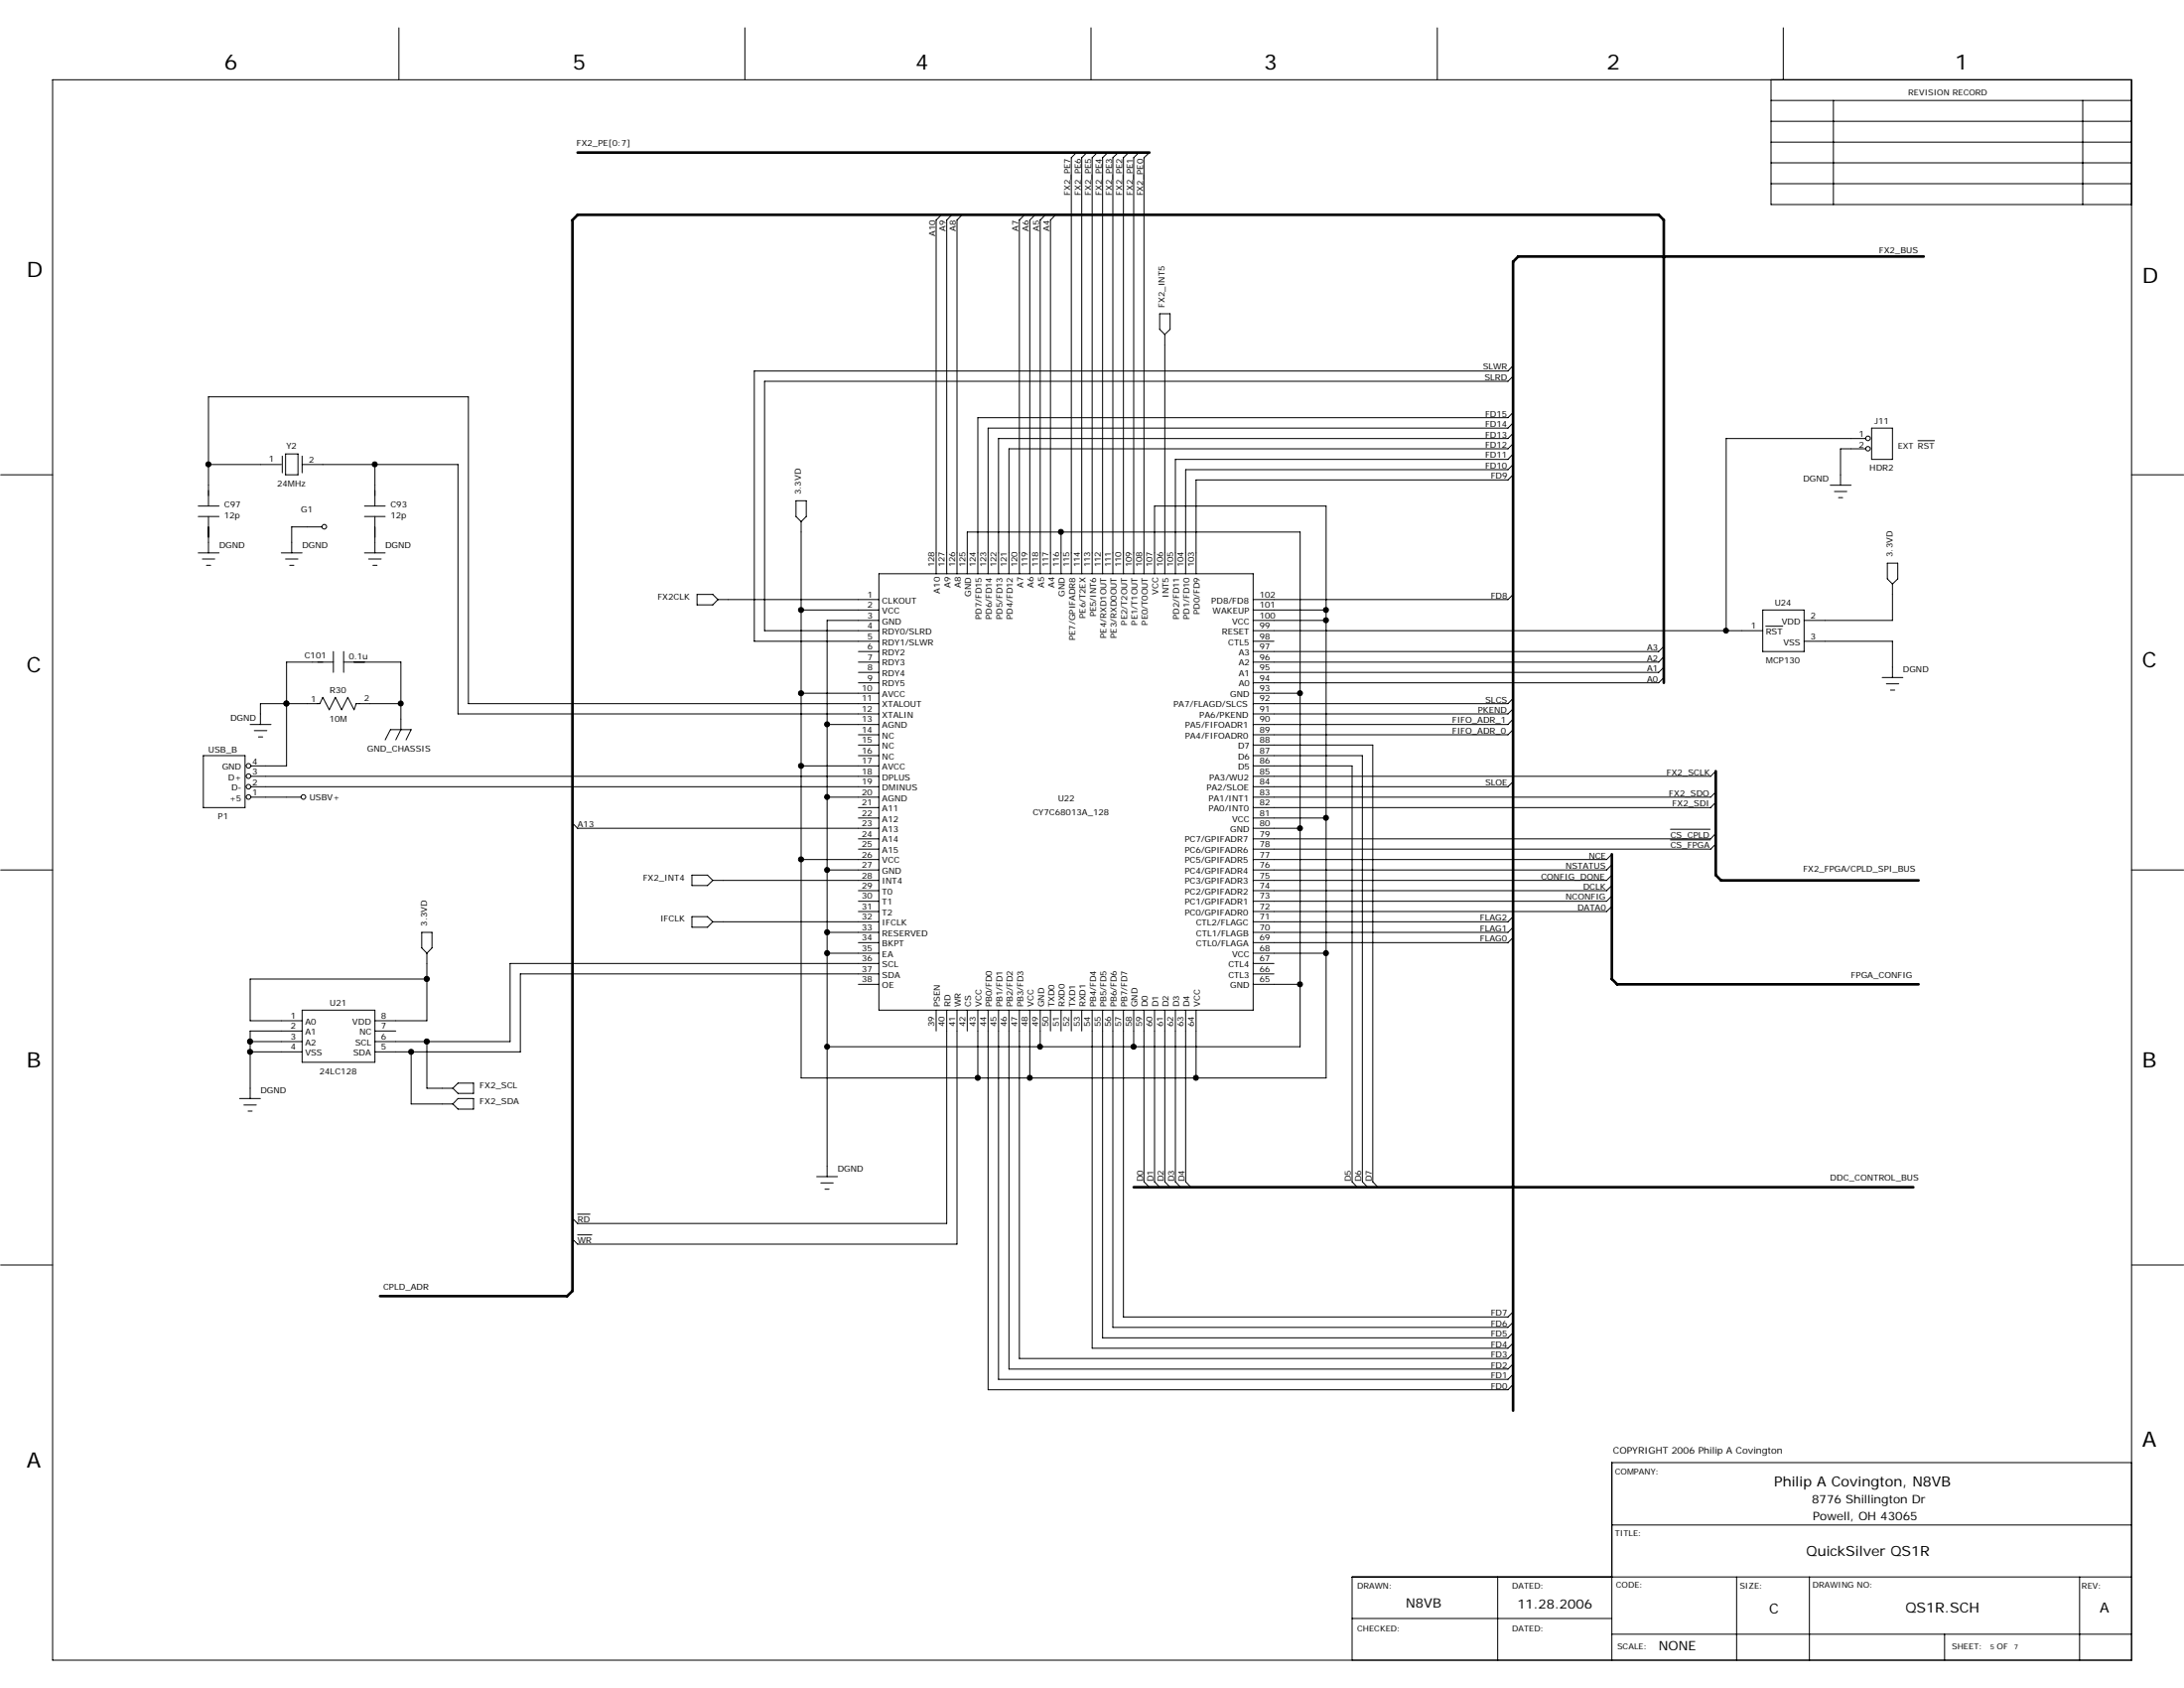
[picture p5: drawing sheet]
<svg xmlns="http://www.w3.org/2000/svg" width="279mm" height="216mm" viewBox="0 0 279 216" stroke-linecap="round" stroke-linejoin="round" font-family="sans-serif">
<g fill="none" stroke="#000" stroke-width=".13">
<path d="M6.7 10.2h266v202.1h-266zM51 3.6v6.6M95.3 3.6v6.6M137.7 19.5l-.6 .7v53.2M139 19.5l-.6 .7v53.2M139.6 3.6v6.6M140.4 19.5l-.7 .7v53.2M141.7 19.5l-.6 .7v53.2M143 19.5l-.6 .7v53.2M144.4 19.5l-.7 .7v53.2M145.7 19.5l-.7 .7v53.2M147 19.5l-.7 .7v53.2"/>
<path d="M183.9 3.6v6.6M226.6 10.2v16h46.1M226.6 15.5h46.1M226.6 12.8h46.1M226.6 18.2h46.1M228.1 3.6v6.6M234.5 12.8v13.4M266.4 12.8v13.4M120.4 27.5l-.6 .7v45.2M121.8 27.5l-.7 .7v45.2M123.1 27.5l-.7 .7v45.2M131.1 27.5l-.7 .7v45.2"/>
<path d="M132.4 27.5l-.7 .7v45.2M133.7 27.5l-.6 .7v45.2M135 27.5l-.6 .7v45.2M226.6 23.5h46.1M226.6 20.8h46.1M26.7 59.4h9.3M36.1 58.3v2.2M36.5 58.1h1.6v2.6h-1.6zM38.7 59.4h19.9v31.9h53.8M38.7 58.3v2.2M48 59.4v5.3M148.4 40.1h1.3v2l-.7 .7-.6-.7z"/>
<path d="M149 42.8v30.6M193.6 48.1l-.7 .7h-95.1v31.9h14.6M193.6 46.8l-.7 .7h-96.4v34.5h15.9M193.6 59.4l-.7 .7h-41.2v13.3M193.6 58.1l-.7 .7h-42.5v14.6M193.6 56.7l-.7 .7h-63.8v16M193.6 55.4l-.7 .7h-65.2v17.3M193.6 54.1l-.7 .7h-66.5v18.6M193.6 52.7l-.7 .7h-67.8v20M238.7 56.1h-17.9v24.6M238.7 57.4h-3.2v4.7M239.4 54.8h2.7v4h-2.7z"/>
<path d="M245.4 56.4h2.1M.1 60.7h6.6M25.4 64.7h2.6M25.4 66.1h2.6M25.4 70.7h2.6M25.9 71.5h1.6M26.4 72.3h.5M26.7 64.7v-13.9h33.2v39.2h52.5M26.7 66.1v4.6M36 70.7h2.7M36.5 71.5h1.6M37.1 72.3h.5"/>
<path d="M41.2 67.4h-3.9v3.3M46.6 64.7h2.7M46.6 66.1h2.7M46.6 70.7h2.7M47.2 71.5h1.6M47.7 72.3h.5M48 66.1v4.6M89.2 76h2l.6 .7-.6 .7h-2zM91.8 76.7h20.6M101.8 64.1h1.3v2l-.6 .6-.7-.6zM102.5 78h9.9M102.5 66.7v71.2h67.2v-73.2h-22v8.7"/>
<path d="M112.4 73.4h47.9v55.8h-47.9zM112.4 79.4h-6.6v71.1M123.7 73.4v-5.3h42.6v65.8h-60.5M135.7 68.1v5.3M160.3 78h9.4M160.3 79.4h9.4M193.6 76l-.7 .7h-32.6M193.6 60.7l-.7 .7h-39.9v12M225.5 78h5.3v5.3h-5.3zM234.1 62.1h2.7M234.7 62.9h1.6M235.2 63.6h.5"/>
<path d="M241.4 72h1.4v2l-.7 .7-.7-.7zM242.1 74.7v4.7h-11.3M272.7 60.7h6.7M26 96.6h5.3v6.7h-5.3zM32 92.7h2.7M32.1 99.3h80.3M32.5 93.5h1.6M33.1 94.3h.5M36.7 90h.1M42.7 84.7h-6v13.3h-4.6M42.7 83.3v2.7M44 84.7h7.3v8.6l-.7 1.3"/>
<path d="M44 83.3v2.7M49.3 94.6l.7-1.3h2.6l-.7 1.3M51.3 90h-5.7l-.3 .8-.8-1.6-.8 1.6-.8-1.6-.8 1.6-.8-1.6-.4 .8h-7.6v2.7M102.5 88.7h9.9M102.5 98h9.9M105.8 92.7h6.6M109.8 83.3h2.6M109.8 84.7h2.6M109.8 86h2.6M109.8 87.3h2.6M109.8 94h2.6M109.8 95.3h2.6"/>
<path d="M109.8 96.6h2.6M160.3 98h12.7v53.2l.6 .6M160.3 80.7h65.2M160.3 82h2.7M160.3 88.7h6M160.3 95.3h15.3v55.9l.7 .6M160.3 96.6h14v54.6l.7 .6M193.6 89.3l-.7 .7h-32.6M193.6 90.7l-.7 .6h-32.6M193.6 92l-.7 .7h-32.6M193.6 93.3l-.7 .7h-32.6M193.6 100l-.7 .6h-32.6"/>
<path d="M212.9 82.7l-.7 .6h-51.9M212.9 84l-.7 .7h-51.9M212.9 85.3l-.7 .7h-51.9M212.9 86.7l-.7 .6h-51.9M219.5 98.6l-.7 .7h-58.5M225.9 80.1h2.2M230.8 82h11.3v4.7M240.8 86.7h2.6M241.3 87.5h1.6M241.9 88.3h.5M.1 111.3h6.6M32.1 100.6h80.3"/>
<path d="M32.1 102h6.4M54 119.3h1.3v1.9l-.7 .7-.6-.7zM73.2 105.3l.7 .6h38.5M88.5 117.2h2l.7 .7-.7 .7h-2zM88.5 111.9h2l.7 .7-.7 .7h-2zM91.2 112.6h21.2M91.2 117.9h21.2M102.5 109.9h9.9M105.8 111.3h6.6M105.8 102h6.6M105.8 119.3h6.6M109.8 103.3h2.6"/>
<path d="M109.8 104.6h2.6M109.8 107.3h2.6M109.8 108.6h2.6M109.8 113.9h2.6M109.8 115.3h2.6M109.8 116.6h2.6M160.3 104.6h9.4M160.3 105.9h6M193.6 117.2l-.7 .7h-32.6M193.6 118.6l-.7 .7h-32.6M193.6 119.9l-.7 .7h-32.6M206.2 110.6l-.7 .7h-45.2"/>
<path d="M206.2 109.3l-.7 .6h-45.2M206.2 111.9l-.7 .7h-45.2M206.2 113.3l-.7 .6h-45.2M206.2 114.6l-.7 .7h-45.2M206.2 115.9l-.7 .7h-45.2M213.7 106.1h5.1M213.7 107.4h5.1M219.5 101.3l-.7 .7h-58.5M219.5 102.6l-.7 .7h-58.5M219.5 106.6l-.7 .7h-58.5M219.5 107.9l-.7 .7h-58.5M272.7 111.3h6.7"/>
<path d="M32 133.2h6.7M32 134.5h6.7M38.7 129.2h9.3v6.7h-9.3zM38.7 131.9h-6.7v8.6M48 131.9h2.6M52.6 134.5v6.7h5.3M54.6 125.2h-22.6v5.4h6.7M54.6 121.9v8.7h-6.6M54.6 133.2v6h3.3M57.9 139.2l.7-.7h2v1.3h-2zM105.8 121.9h6.6M109.8 120.6h2.6"/>
<path d="M109.8 125.9h2.6M112.4 123.2h-47.1v10h-17.3M112.4 124.6h-45.8v9.9h-18.6M119.8 129.2v2.7M121.1 129.2v27.3h-47.2l-.7-.7M122.4 129.2v29.9h-48.5l-.7-.6M123.7 129.2v2.7M125.1 129.2v8.7M126.4 129.2v48.6h66.5l.7-.7M127.7 129.2v47.2h65.2l.7-.6M129.1 129.2v45.9h63.8l.7-.6M130.4 129.2v44.6h62.5l.7-.7"/>
<path d="M131.7 129.2v8.7M133.1 129.2v4.7M134.4 129.2v2.7M135.7 129.2v2.7M137.1 129.2v2.7M138.4 129.2v2.7M139.7 129.2v43.2h53.2l.7-.6M141.1 129.2v41.9h51.8l.7-.6M142.4 129.2v40.6h50.5l.7-.7M143.7 129.2v39.2h49.2l.7-.6M145 129.2v4.7M146.3 129.2v22l.7 .6"/>
<path d="M147.7 129.2v22l.7 .6M149 129.2v22l.7 .6M150.4 129.2v22l.6 .6M151.7 129.2v22l.7 .6M153 129.2v8.7M160.3 121.9h9.4M160.3 123.2h2.7M160.3 124.6h2.7M160.3 125.9h6M30.6 140.5h2.7M31.2 141.3h1.6M31.7 142.1h.6"/>
<path d="M58.6 140.5h2v1.4h-2l-.7-.7zM73.9 155.3h1.6M73.9 157.9h1.8M104.5 150.5h2.6M105 151.3h1.6M105.5 152.1h.6M.1 161.8h6.6M272.7 161.8h6.7M206.2 195.1h66.5M272.7 187.1h-66.5v25.2M173 207h33.2M191.6 201.7v10.6"/>
<path d="M206.2 209h66.5M222.2 201.7v10.6M231.5 201.7v10.6M248.8 209v3.3M266 201.7v10.6M272.7 201.7h-99.7v10.6"/>
<circle cx="239" cy="56.1" r=".3"/>
<circle cx="239" cy="57.4" r=".29"/>
<circle cx="41.5" cy="67.4" r=".3"/>
<circle cx="31.8" cy="98" r=".3"/>
<circle cx="31.8" cy="99.3" r=".3"/>
<circle cx="31.8" cy="100.6" r=".3"/>
<circle cx="31.8" cy="101.9" r=".3"/>
<circle cx="38.8" cy="101.9" r=".3"/>
</g>
<g fill="#000" stroke="#000" stroke-width=".13">
<circle cx="26.7" cy="59.4" r=".33"/>
<circle cx="47.9" cy="59.4" r=".32"/>
<circle cx="102.5" cy="78" r=".33"/>
<circle cx="135.7" cy="68" r=".32"/>
<circle cx="169.6" cy="79.3" r=".32"/>
<circle cx="169.6" cy="78" r=".32"/>
<circle cx="36.6" cy="90" r=".32"/>
<circle cx="51.3" cy="90" r=".32"/>
<circle cx="102.5" cy="88.7" r=".33"/>
<circle cx="102.5" cy="98" r=".33"/>
<circle cx="105.8" cy="92.6" r=".32"/>
<circle cx="166.3" cy="88.7" r=".32"/>
<circle cx="220.8" cy="80.7" r=".32"/>
<circle cx="102.5" cy="109.9" r=".33"/>
<circle cx="105.8" cy="119.2" r=".32"/>
<circle cx="105.8" cy="111.3" r=".32"/>
<circle cx="105.8" cy="101.9" r=".32"/>
<circle cx="166.3" cy="105.9" r=".32"/>
<circle cx="169.6" cy="104.6" r=".32"/>
<circle cx="32" cy="133.2" r=".33"/>
<circle cx="32" cy="134.5" r=".33"/>
<circle cx="52.6" cy="134.5" r=".32"/>
<circle cx="54.6" cy="133.2" r=".33"/>
<circle cx="54.6" cy="125.2" r=".33"/>
<circle cx="105.8" cy="121.9" r=".32"/>
<circle cx="105.8" cy="133.9" r=".32"/>
<circle cx="125.1" cy="137.9" r=".33"/>
<circle cx="131.7" cy="137.9" r=".32"/>
<circle cx="133.1" cy="133.9" r=".32"/>
<circle cx="145" cy="133.9" r=".33"/>
<circle cx="153" cy="137.9" r=".32"/>
<circle cx="166.3" cy="125.9" r=".32"/>
<circle cx="169.6" cy="121.9" r=".32"/>
</g>
<path d="M73.9 19.5h73.1M246.1 32.8h-51.9l-.6 .7v146.9M212.9 87.3v-59.1l-.7-.7h-138.3l-.7 .7v136.9l-.6 .7h-24M219.5 98.6v13.3l.7 .7h25.2M206.2 109.3v15.9l.7 .7h38.5M145 151.8h99.8" fill="none" stroke="#000" stroke-width=".34"/>
<g font-size="2.7">
<text x="28.7" y="8.9">6</text>
<text x="73.2" y="8.9">5</text>
<text x="117.1" y="8.9">4</text>
<text x="161.7" y="8.9">3</text>
<text x="205.5" y="8.9">2</text>
<text x="250.1" y="8.9">1</text>
<text x="3.4" y="35.5">D</text>
<text x="274" y="36.2">D</text>
<text x="3.4" y="86">C</text>
<text x="274" y="85.3">C</text>
<text x="3.4" y="136.5">B</text>
<text x="274" y="136.5">B</text>
<text x="274" y="185.1">A</text>
<text x="3.4" y="187.7">A</text>
</g>
<g font-size="1.8">
<text x="227" y="190.1">Philip A Covington, N8VB</text>
<text x="231.1" y="199.1">QuickSilver QS1R</text>
<text x="226.3" y="206.4">C</text>
<text x="243.8" y="206.2">QS1R.SCH</text>
<text x="268.6" y="206.2">A</text>
</g>
<g font-size="1.7">
<text x="179.9" y="205.6">N8VB</text>
<text x="194.1" y="205.8">11.28.2006</text>
<text x="212.2" y="211.1">NONE</text>
</g>
<g font-size="1.5">
<text x="231.8" y="192.3">8776 Shillington Dr</text>
<text x="231.9" y="194.4">Powell, OH 43065</text>
</g>
<text font-size="1.2" x="206.4" y="185.9">COPYRIGHT 2006 Philip A Covington</text>
<g font-size="1.1">
<text x="73.8" y="18.7">FX2_PE[0:7]</text>
<text x="120.9" y="29.6" transform="rotate(-90 120.9 29.6)">A9</text>
<text x="122.3" y="29.6" transform="rotate(-90 122.3 29.6)">A8</text>
<text x="130.3" y="29.6" transform="rotate(-90 130.3 29.6)">A7</text>
<text x="131.6" y="29.6" transform="rotate(-90 131.6 29.6)">A6</text>
<text x="132.9" y="29.6" transform="rotate(-90 132.9 29.6)">A5</text>
<text x="134.3" y="29.6" transform="rotate(-90 134.3 29.6)">A4</text>
<text x="136.9" y="25" transform="rotate(-90 136.9 25)">FX2_PE7</text>
<text x="138.3" y="25" transform="rotate(-90 138.3 25)">FX2_PE6</text>
<text x="139.6" y="25" transform="rotate(-90 139.6 25)">FX2_PE5</text>
<text x="140.9" y="25" transform="rotate(-90 140.9 25)">FX2_PE4</text>
<text x="142.2" y="25" transform="rotate(-90 142.2 25)">FX2_PE3</text>
<text x="143.6" y="25" transform="rotate(-90 143.6 25)">FX2_PE2</text>
<text x="144.9" y="25" transform="rotate(-90 144.9 25)">FX2_PE1</text>
<text x="146.2" y="25.1" transform="rotate(-90 146.2 25.1)">FX2_PE0</text>
<text x="119.6" y="30.3" transform="rotate(-90 119.6 30.3)">A10</text>
<text x="240.4" y="32.4">FX2_BUS</text>
<text x="149" y="39.3" transform="rotate(-90 149 39.3)">FX2_INT5</text>
<text x="189.7" y="47.3">SLWR</text>
<text x="189.9" y="48.6">SLRD</text>
<text x="190" y="53.3">FD15</text>
<text x="34.4" y="59.1">1</text>
<text x="36.6" y="57.4">Y2</text>
<text x="39.5" y="59.1">2</text>
<text x="190" y="59.9">FD10</text>
<text x="190" y="58.6">FD11</text>
<text x="190" y="57.3">FD12</text>
<text x="190" y="56">FD13</text>
<text x="190" y="54.6">FD14</text>
<text x="237.8" y="55.9">1</text>
<text x="237.8" y="57.2">2</text>
<text x="239.8" y="54.2">J11</text>
<text x="28.7" y="64.9">C97</text>
<text x="35.5" y="62.2">24MHz</text>
<text x="38.5" y="65.5">G1</text>
<text x="50" y="64.9">C93</text>
<text x="102.5" y="63.3" transform="rotate(-90 102.5 63.3)">3.3VD</text>
<text x="190.7" y="61.3">FD9</text>
<text x="230.7" y="61.6">DGND</text>
<text x="239.2" y="60.2">HDR2</text>
<text x="28" y="70.1">DGND</text>
<text x="28.7" y="66.3">12p</text>
<text x="38.7" y="70.1">DGND</text>
<text x="49.3" y="70.1">DGND</text>
<text x="50" y="66.3">12p</text>
<text x="242.1" y="71.2" transform="rotate(-90 242.1 71.2)">3.3VD</text>
<text x="84.1" y="76.7">FX2CLK</text>
<text x="111" y="76.4">1</text>
<text x="111" y="77.7">2</text>
<text x="112.9" y="77.2">CLKOUT</text>
<text x="119.5" y="72.6" transform="rotate(-90 119.5 72.6)">128</text>
<text x="120.2" y="75.9" transform="rotate(-90 120.2 75.9)">A10</text>
<text x="120.8" y="72.6" transform="rotate(-90 120.8 72.6)">127</text>
<text x="121.6" y="75.2" transform="rotate(-90 121.6 75.2)">A9</text>
<text x="122.2" y="72.6" transform="rotate(-90 122.2 72.6)">126</text>
<text x="122.9" y="75.2" transform="rotate(-90 122.9 75.2)">A8</text>
<text x="123.5" y="72.6" transform="rotate(-90 123.5 72.6)">125</text>
<text x="124.2" y="76.3" transform="rotate(-90 124.2 76.3)">GND</text>
<text x="124.8" y="72.6" transform="rotate(-90 124.8 72.6)">124</text>
<text x="126.2" y="72.6" transform="rotate(-90 126.2 72.6)">123</text>
<text x="127.5" y="72.6" transform="rotate(-90 127.5 72.6)">122</text>
<text x="128.8" y="72.6" transform="rotate(-90 128.8 72.6)">121</text>
<text x="130.2" y="72.6" transform="rotate(-90 130.2 72.6)">120</text>
<text x="130.9" y="75.2" transform="rotate(-90 130.9 75.2)">A7</text>
<text x="131.5" y="72.6" transform="rotate(-90 131.5 72.6)">119</text>
<text x="132.2" y="75.2" transform="rotate(-90 132.2 75.2)">A6</text>
<text x="132.8" y="72.6" transform="rotate(-90 132.8 72.6)">118</text>
<text x="133.6" y="75.2" transform="rotate(-90 133.6 75.2)">A5</text>
<text x="134.1" y="72.6" transform="rotate(-90 134.1 72.6)">117</text>
<text x="134.9" y="75.2" transform="rotate(-90 134.9 75.2)">A4</text>
<text x="135.5" y="72.6" transform="rotate(-90 135.5 72.6)">116</text>
<text x="136.2" y="76.3" transform="rotate(-90 136.2 76.3)">GND</text>
<text x="136.8" y="72.6" transform="rotate(-90 136.8 72.6)">115</text>
<text x="138.1" y="72.6" transform="rotate(-90 138.1 72.6)">114</text>
<text x="139.4" y="72.6" transform="rotate(-90 139.4 72.6)">113</text>
<text x="140.8" y="72.6" transform="rotate(-90 140.8 72.6)">112</text>
<text x="142.1" y="72.6" transform="rotate(-90 142.1 72.6)">111</text>
<text x="143.4" y="72.6" transform="rotate(-90 143.4 72.6)">110</text>
<text x="144.8" y="72.6" transform="rotate(-90 144.8 72.6)">109</text>
<text x="146.1" y="72.6" transform="rotate(-90 146.1 72.6)">108</text>
<text x="147.4" y="72.6" transform="rotate(-90 147.4 72.6)">107</text>
<text x="148.2" y="76.1" transform="rotate(-90 148.2 76.1)">VCC</text>
<text x="148.8" y="72.6" transform="rotate(-90 148.8 72.6)">106</text>
<text x="149.5" y="76.4" transform="rotate(-90 149.5 76.4)">INT5</text>
<text x="150.1" y="72.6" transform="rotate(-90 150.1 72.6)">105</text>
<text x="151.4" y="72.6" transform="rotate(-90 151.4 72.6)">104</text>
<text x="152.8" y="72.6" transform="rotate(-90 152.8 72.6)">103</text>
<text x="155" y="77.2">PD8/FD8</text>
<text x="161.1" y="76.4">102</text>
<text x="161.1" y="77.7">101</text>
<text x="190.7" y="76.6">FD8</text>
<text x="227" y="77.5">U24</text>
<text x="111" y="79.1">3</text>
<text x="111" y="80.4">4</text>
<text x="111" y="81.7">5</text>
<text x="111" y="83.1">6</text>
<text x="112.9" y="78.5">VCC</text>
<text x="112.9" y="79.8">GND</text>
<text x="112.9" y="81.2">RDY0/SLRD</text>
<text x="112.9" y="82.5">RDY1/SLWR</text>
<text x="112.9" y="83.8">RDY2</text>
<text x="125.6" y="79.3" transform="rotate(-90 125.6 79.3)">PD7/FD15</text>
<text x="126.9" y="79.3" transform="rotate(-90 126.9 79.3)">PD6/FD14</text>
<text x="128.2" y="79.3" transform="rotate(-90 128.2 79.3)">PD5/FD13</text>
<text x="129.6" y="79.3" transform="rotate(-90 129.6 79.3)">PD4/FD12</text>
<text x="137.5" y="81.9" transform="rotate(-90 137.5 81.9)">PE7/GPIFADR8</text>
<text x="138.9" y="79.1" transform="rotate(-90 138.9 79.1)">PE6/T2EX</text>
<text x="140.2" y="78.9" transform="rotate(-90 140.2 78.9)">PE5/INT6</text>
<text x="141.5" y="81.6" transform="rotate(-90 141.5 81.6)">PE4/RXD1OUT</text>
<text x="142.9" y="81.6" transform="rotate(-90 142.9 81.6)">PE3/RXD0OUT</text>
<text x="144.2" y="80" transform="rotate(-90 144.2 80)">PE2/T2OUT</text>
<text x="145.5" y="80" transform="rotate(-90 145.5 80)">PE1/T1OUT</text>
<text x="146.8" y="80" transform="rotate(-90 146.8 80)">PE0/T0OUT</text>
<text x="150.8" y="79.3" transform="rotate(-90 150.8 79.3)">PD2/FD11</text>
<text x="152.2" y="79.3" transform="rotate(-90 152.2 79.3)">PD1/FD10</text>
<text x="153.5" y="78.6" transform="rotate(-90 153.5 78.6)">PD0/FD9</text>
<text x="155.2" y="78.5">WAKEUP</text>
<text x="156.3" y="81.2">RESET</text>
<text x="157.1" y="82.5">CTL5</text>
<text x="157.6" y="79.8">VCC</text>
<text x="158.5" y="83.8">A3</text>
<text x="161.1" y="79.1">100</text>
<text x="161.1" y="80.4">99</text>
<text x="161.1" y="81.7">98</text>
<text x="161.1" y="83.1">97</text>
<text x="210.7" y="83.2">A3</text>
<text x="224" y="80.4">1</text>
<text x="225.9" y="81.2">RST</text>
<text x="227.9" y="79.8">VDD</text>
<text x="228.1" y="82.5">VSS</text>
<text x="231.6" y="79.1">2</text>
<text x="231.6" y="81.7">3</text>
<text x="38.9" y="84.2">C101</text>
<text x="39.8" y="89.8">1</text>
<text x="42.2" y="88.7">R30</text>
<text x="44.6" y="84.3">0.1u</text>
<text x="46.6" y="89.7">2</text>
<text x="110.2" y="88.4">10</text>
<text x="110.2" y="89.7">11</text>
<text x="111" y="84.4">7</text>
<text x="111" y="85.7">8</text>
<text x="111" y="87.1">9</text>
<text x="112.9" y="85.1">RDY3</text>
<text x="112.9" y="86.5">RDY4</text>
<text x="112.9" y="87.8">RDY5</text>
<text x="112.9" y="89.1">AVCC</text>
<text x="157.4" y="89.1">GND</text>
<text x="158.5" y="85.1">A2</text>
<text x="158.5" y="86.5">A1</text>
<text x="158.5" y="87.8">A0</text>
<text x="161.1" y="84.4">96</text>
<text x="161.1" y="85.7">95</text>
<text x="161.1" y="87.1">94</text>
<text x="161.1" y="88.4">93</text>
<text x="161.1" y="89.7">92</text>
<text x="190" y="89.9">SLCS</text>
<text x="210.7" y="87.2">A0</text>
<text x="210.7" y="85.9">A1</text>
<text x="210.7" y="84.5">A2</text>
<text x="225.9" y="84.9">MCP130</text>
<text x="243.4" y="86">DGND</text>
<text x="29.5" y="92.2">DGND</text>
<text x="42.1" y="92.3">10M</text>
<text x="110.2" y="91.1">12</text>
<text x="110.2" y="92.4">13</text>
<text x="110.2" y="93.7">14</text>
<text x="110.2" y="95">15</text>
<text x="112.9" y="90.5">XTALOUT</text>
<text x="112.9" y="91.8">XTALIN</text>
<text x="112.9" y="93.1">AGND</text>
<text x="112.9" y="94.5">NC</text>
<text x="112.9" y="95.8">NC</text>
<text x="150.1" y="90.5">PA7/FLAGD/SLCS</text>
<text x="151.6" y="93.1">PA5/FIFOADR1</text>
<text x="151.6" y="94.5">PA4/FIFOADR0</text>
<text x="153.5" y="91.8">PA6/PKEND</text>
<text x="158.4" y="95.8">D7</text>
<text x="161.1" y="91.1">91</text>
<text x="161.1" y="92.4">90</text>
<text x="161.1" y="93.7">89</text>
<text x="161.1" y="95">88</text>
<text x="185.8" y="93.9">FIFO_ADR_0</text>
<text x="185.8" y="92.5">FIFO_ADR_1</text>
<text x="189.1" y="91.2">PKEND</text>
<text x="26.6" y="96.2">USB_B</text>
<text x="28.4" y="98.4">GND</text>
<text x="29.2" y="99.8">D+</text>
<text x="29.6" y="101.1">D-</text>
<text x="32.3" y="101.8">1</text>
<text x="32.3" y="100.4">2</text>
<text x="32.3" y="99.1">3</text>
<text x="32.3" y="97.8">4</text>
<text x="47" y="96.1">GND_CHASSIS</text>
<text x="110.2" y="96.4">16</text>
<text x="110.2" y="97.7">17</text>
<text x="110.2" y="99">18</text>
<text x="110.2" y="100.4">19</text>
<text x="110.2" y="101.7">20</text>
<text x="112.9" y="97.1">NC</text>
<text x="112.9" y="98.4">AVCC</text>
<text x="112.9" y="99.8">DPLUS</text>
<text x="112.9" y="101.1">DMINUS</text>
<text x="154.3" y="101.1">PA2/SLOE</text>
<text x="154.7" y="99.8">PA3/WU2</text>
<text x="158.4" y="97.1">D6</text>
<text x="158.4" y="98.4">D5</text>
<text x="161.1" y="96.4">87</text>
<text x="161.1" y="97.7">86</text>
<text x="161.1" y="99">85</text>
<text x="161.1" y="100.4">84</text>
<text x="161.1" y="101.7">83</text>
<text x="190" y="100.5">SLOE</text>
<text x="213.2" y="99.2">FX2_SCLK</text>
<text x="213.5" y="101.8">FX2_SDO</text>
<text x="27.9" y="104.8">P1</text>
<text x="29.3" y="102.4">+5</text>
<text x="39.6" y="102.4">USBV+</text>
<text x="73.9" y="105.8">A13</text>
<text x="110.2" y="103">21</text>
<text x="110.2" y="104.4">22</text>
<text x="110.2" y="105.7">23</text>
<text x="110.2" y="107">24</text>
<text x="112.9" y="102.4">AGND</text>
<text x="112.9" y="103.8">A11</text>
<text x="112.9" y="105.1">A12</text>
<text x="112.9" y="106.4">A13</text>
<text x="112.9" y="107.7">A14</text>
<text x="132.1" y="104.3">CY7C68013A_128</text>
<text x="135.3" y="102.5">U22</text>
<text x="151.6" y="107.7">PC7/GPIFADR7</text>
<text x="154.6" y="102.4">PA1/INT1</text>
<text x="154.6" y="103.8">PA0/INT0</text>
<text x="157.4" y="106.4">GND</text>
<text x="157.6" y="105.1">VCC</text>
<text x="161.1" y="103">82</text>
<text x="161.1" y="104.4">81</text>
<text x="161.1" y="105.7">80</text>
<text x="161.1" y="107">79</text>
<text x="213.7" y="107.1">CS_CPLD</text>
<text x="214" y="103.1">FX2_SDI</text>
<text x="82.3" y="112.6">FX2_INT4</text>
<text x="110.2" y="108.3">25</text>
<text x="110.2" y="109.7">26</text>
<text x="110.2" y="111">27</text>
<text x="110.2" y="112.4">28</text>
<text x="110.2" y="113.7">29</text>
<text x="112.9" y="109.1">A15</text>
<text x="112.9" y="110.4">VCC</text>
<text x="112.9" y="111.8">GND</text>
<text x="112.9" y="113.1">INT4</text>
<text x="151.6" y="109.1">PC6/GPIFADR6</text>
<text x="151.6" y="110.4">PC5/GPIFADR5</text>
<text x="151.6" y="111.8">PC4/GPIFADR4</text>
<text x="151.6" y="113.1">PC3/GPIFADR3</text>
<text x="161.1" y="108.3">78</text>
<text x="161.1" y="109.7">77</text>
<text x="161.1" y="111">76</text>
<text x="161.1" y="112.4">75</text>
<text x="161.1" y="113.7">74</text>
<text x="197.1" y="112.5">CONFIG_DONE</text>
<text x="200.3" y="111.1">NSTATUS</text>
<text x="202.5" y="113.8">DCLK</text>
<text x="203.2" y="109.8">NCE</text>
<text x="213.7" y="108.5">CS_FPGA</text>
<text x="230.7" y="111.5">FX2_FPGA/CPLD_SPI_BUS</text>
<text x="54.6" y="118.4" transform="rotate(-90 54.6 118.4)">3.3VD</text>
<text x="84.5" y="117.9">IFCLK</text>
<text x="110.2" y="115">30</text>
<text x="110.2" y="116.3">31</text>
<text x="110.2" y="117.6">32</text>
<text x="110.2" y="119">33</text>
<text x="112.9" y="114.4">T0</text>
<text x="112.9" y="115.7">T1</text>
<text x="112.9" y="117.1">T2</text>
<text x="112.9" y="118.4">IFCLK</text>
<text x="112.9" y="119.7">RESERVED</text>
<text x="151.6" y="114.4">PC2/GPIFADR2</text>
<text x="151.6" y="115.7">PC1/GPIFADR1</text>
<text x="151.6" y="117.1">PC0/GPIFADR0</text>
<text x="153" y="118.4">CTL2/FLAGC</text>
<text x="153" y="119.7">CTL1/FLAGB</text>
<text x="161.1" y="115">73</text>
<text x="161.1" y="116.3">72</text>
<text x="161.1" y="117.6">71</text>
<text x="161.1" y="119">70</text>
<text x="189.3" y="119.1">FLAG1</text>
<text x="189.3" y="117.8">FLAG2</text>
<text x="200.3" y="115.1">NCONFIG</text>
<text x="201.8" y="116.5">DATA0</text>
<text x="110.2" y="120.3">34</text>
<text x="110.2" y="121.6">35</text>
<text x="110.2" y="123">36</text>
<text x="110.2" y="124.3">37</text>
<text x="110.2" y="125.6">38</text>
<text x="112.9" y="121.1">BKPT</text>
<text x="112.9" y="122.4">EA</text>
<text x="112.9" y="123.7">SCL</text>
<text x="112.9" y="125.1">SDA</text>
<text x="153" y="121.1">CTL0/FLAGA</text>
<text x="157.1" y="123.7">CTL4</text>
<text x="157.1" y="125.1">CTL3</text>
<text x="157.6" y="122.4">VCC</text>
<text x="161.1" y="120.3">69</text>
<text x="161.1" y="121.6">68</text>
<text x="161.1" y="123">67</text>
<text x="161.1" y="124.3">66</text>
<text x="161.1" y="125.6">65</text>
<text x="189.3" y="120.4">FLAG0</text>
<text x="236.8" y="125.1">FPGA_CONFIG</text>
<text x="37.2" y="130.3">1</text>
<text x="37.2" y="131.6">2</text>
<text x="39" y="131">A0</text>
<text x="42.2" y="128.7">U21</text>
<text x="45.1" y="131">VDD</text>
<text x="48.8" y="130.3">8</text>
<text x="48.8" y="131.6">7</text>
<text x="112.9" y="126.4">OE</text>
<text x="119.5" y="131.4" transform="rotate(-90 119.5 131.4)">39</text>
<text x="120.2" y="128.8" transform="rotate(-90 120.2 128.8)">PSEN</text>
<text x="120.8" y="131.4" transform="rotate(-90 120.8 131.4)">40</text>
<text x="121.6" y="128.8" transform="rotate(-90 121.6 128.8)">RD</text>
<text x="122.2" y="131.4" transform="rotate(-90 122.2 131.4)">41</text>
<text x="122.9" y="128.8" transform="rotate(-90 122.9 128.8)">WR</text>
<text x="123.5" y="131.4" transform="rotate(-90 123.5 131.4)">42</text>
<text x="124.2" y="128.8" transform="rotate(-90 124.2 128.8)">CS</text>
<text x="124.8" y="131.4" transform="rotate(-90 124.8 131.4)">43</text>
<text x="125.6" y="128.8" transform="rotate(-90 125.6 128.8)">VCC</text>
<text x="126.2" y="131.4" transform="rotate(-90 126.2 131.4)">44</text>
<text x="126.9" y="128.8" transform="rotate(-90 126.9 128.8)">PB0/FD0</text>
<text x="127.5" y="131.4" transform="rotate(-90 127.5 131.4)">45</text>
<text x="128.2" y="128.8" transform="rotate(-90 128.2 128.8)">PB1/FD1</text>
<text x="128.8" y="131.4" transform="rotate(-90 128.8 131.4)">46</text>
<text x="129.6" y="128.8" transform="rotate(-90 129.6 128.8)">PB2/FD2</text>
<text x="130.2" y="131.4" transform="rotate(-90 130.2 131.4)">47</text>
<text x="130.9" y="128.8" transform="rotate(-90 130.9 128.8)">PB3/FD3</text>
<text x="131.5" y="131.4" transform="rotate(-90 131.5 131.4)">48</text>
<text x="132.2" y="128.8" transform="rotate(-90 132.2 128.8)">VCC</text>
<text x="132.8" y="131.4" transform="rotate(-90 132.8 131.4)">49</text>
<text x="133.6" y="128.8" transform="rotate(-90 133.6 128.8)">GND</text>
<text x="134.1" y="131.4" transform="rotate(-90 134.1 131.4)">50</text>
<text x="134.9" y="128.8" transform="rotate(-90 134.9 128.8)">TXD0</text>
<text x="135.5" y="131.4" transform="rotate(-90 135.5 131.4)">51</text>
<text x="136.2" y="128.8" transform="rotate(-90 136.2 128.8)">RXD0</text>
<text x="136.8" y="131.4" transform="rotate(-90 136.8 131.4)">52</text>
<text x="137.5" y="128.8" transform="rotate(-90 137.5 128.8)">TXD1</text>
<text x="138.1" y="131.4" transform="rotate(-90 138.1 131.4)">53</text>
<text x="138.9" y="128.8" transform="rotate(-90 138.9 128.8)">RXD1</text>
<text x="139.4" y="131.4" transform="rotate(-90 139.4 131.4)">54</text>
<text x="140.2" y="128.8" transform="rotate(-90 140.2 128.8)">PB4/FD4</text>
<text x="140.8" y="131.4" transform="rotate(-90 140.8 131.4)">55</text>
<text x="141.5" y="128.8" transform="rotate(-90 141.5 128.8)">PB5/FD5</text>
<text x="142.1" y="131.4" transform="rotate(-90 142.1 131.4)">56</text>
<text x="142.9" y="128.8" transform="rotate(-90 142.9 128.8)">PB6/FD6</text>
<text x="143.4" y="131.4" transform="rotate(-90 143.4 131.4)">57</text>
<text x="144.2" y="128.8" transform="rotate(-90 144.2 128.8)">PB7/FD7</text>
<text x="144.8" y="131.4" transform="rotate(-90 144.8 131.4)">58</text>
<text x="145.5" y="128.8" transform="rotate(-90 145.5 128.8)">GND</text>
<text x="146.1" y="131.4" transform="rotate(-90 146.1 131.4)">59</text>
<text x="146.8" y="128.8" transform="rotate(-90 146.8 128.8)">D0</text>
<text x="147.4" y="131.4" transform="rotate(-90 147.4 131.4)">60</text>
<text x="148.2" y="128.8" transform="rotate(-90 148.2 128.8)">D1</text>
<text x="148.8" y="131.4" transform="rotate(-90 148.8 131.4)">61</text>
<text x="149.5" y="128.8" transform="rotate(-90 149.5 128.8)">D2</text>
<text x="150.1" y="131.4" transform="rotate(-90 150.1 131.4)">62</text>
<text x="150.8" y="128.8" transform="rotate(-90 150.8 128.8)">D3</text>
<text x="151.4" y="131.4" transform="rotate(-90 151.4 131.4)">63</text>
<text x="152.2" y="128.8" transform="rotate(-90 152.2 128.8)">D4</text>
<text x="152.8" y="131.4" transform="rotate(-90 152.8 131.4)">64</text>
<text x="153.5" y="128.8" transform="rotate(-90 153.5 128.8)">VCC</text>
<text x="157.4" y="126.4">GND</text>
<text x="37.2" y="132.9">3</text>
<text x="37.2" y="134.3">4</text>
<text x="39" y="132.4">A1</text>
<text x="39" y="133.7">A2</text>
<text x="39" y="135">VSS</text>
<text x="40.9" y="137.4">24LC128</text>
<text x="45.2" y="135">SDA</text>
<text x="45.4" y="133.7">SCL</text>
<text x="46" y="132.4">NC</text>
<text x="48.8" y="132.9">6</text>
<text x="48.8" y="134.3">5</text>
<text x="33.3" y="139.8">DGND</text>
<text x="61.4" y="139.2">FX2_SCL</text>
<text x="61.4" y="141.2">FX2_SDA</text>
<text x="107.1" y="149.8">DGND</text>
<text x="146.2" y="151.2" transform="rotate(-90 146.2 151.2)">D0</text>
<text x="147.6" y="151.2" transform="rotate(-90 147.6 151.2)">D1</text>
<text x="148.9" y="151.2" transform="rotate(-90 148.9 151.2)">D2</text>
<text x="150.2" y="151.2" transform="rotate(-90 150.2 151.2)">D3</text>
<text x="151.6" y="151.2" transform="rotate(-90 151.6 151.2)">D4</text>
<text x="172.8" y="151.2" transform="rotate(-90 172.8 151.2)">D5</text>
<text x="174.2" y="151.2" transform="rotate(-90 174.2 151.2)">D6</text>
<text x="175.5" y="151.2" transform="rotate(-90 175.5 151.2)">D7</text>
<text x="234.1" y="151">DDC_CONTROL_BUS</text>
<text x="73.9" y="156.4">RD</text>
<text x="73.9" y="159">WR</text>
<text x="49" y="165">CPLD_ADR</text>
<text x="190.7" y="173.6">FD3</text>
<text x="190.7" y="172.3">FD4</text>
<text x="190.7" y="171">FD5</text>
<text x="190.7" y="169.7">FD6</text>
<text x="190.7" y="168.3">FD7</text>
<text x="190.7" y="177.6">FD0</text>
<text x="190.7" y="176.3">FD1</text>
<text x="190.7" y="175">FD2</text>
</g>
<g font-size="1">
<text x="244.1" y="12.2">REVISION RECORD</text>
<text x="242.8" y="57.4">EXT RST</text>
<text x="206.6" y="188.6">COMPANY:</text>
<text x="206.6" y="196.5">TITLE:</text>
<text x="173.6" y="203.2">DRAWN:</text>
<text x="193.4" y="203.2">DATED:</text>
<text x="206.7" y="203">CODE:</text>
<text x="222.5" y="203.2">SIZE:</text>
<text x="231.9" y="203">DRAWING NO:</text>
<text x="266.3" y="203.2">REV:</text>
<text x="173.6" y="208.6">CHECKED:</text>
<text x="193.4" y="208.6">DATED:</text>
<text x="206.9" y="211">SCALE:</text>
<text x="249.7" y="211">SHEET:</text>
<text x="255.5" y="211">OF</text>
</g>
<g font-size=".9">
<text x="254.6" y="211">5</text>
<text x="257.7" y="211">7</text>
</g>
</svg>
